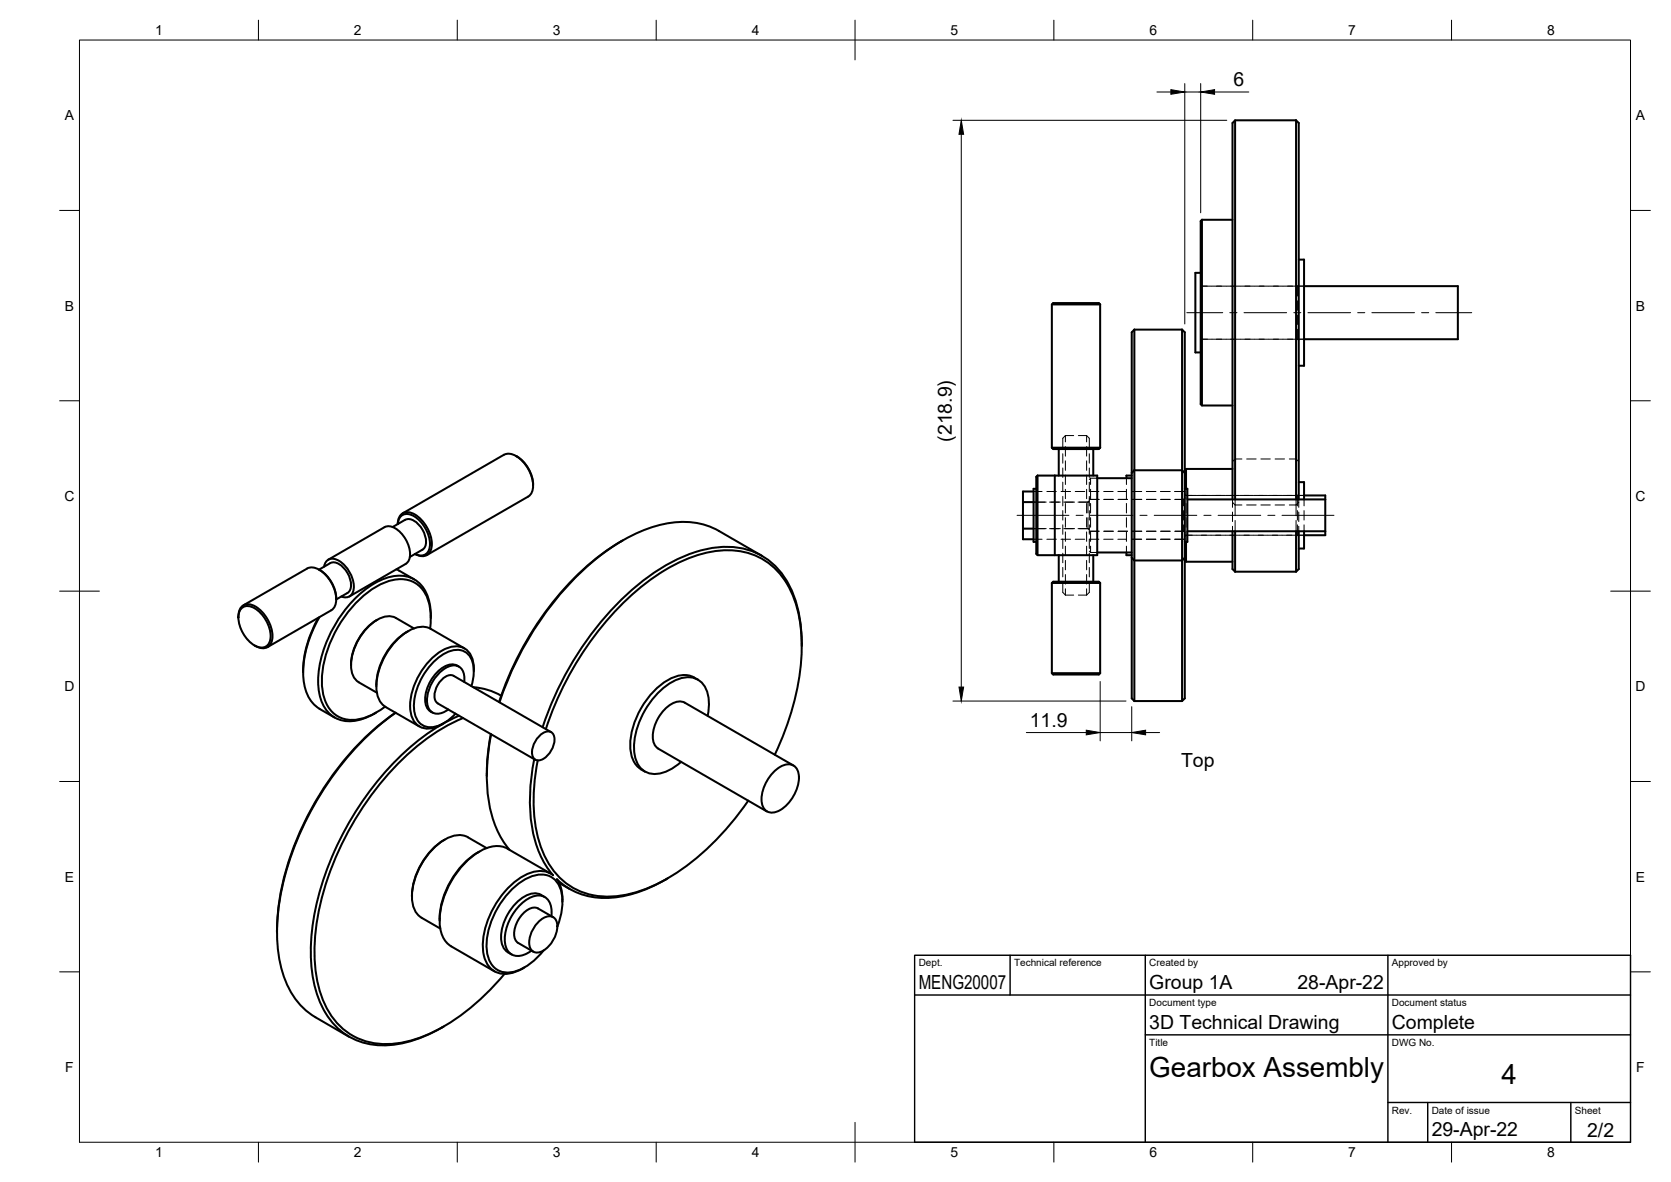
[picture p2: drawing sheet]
<svg xmlns="http://www.w3.org/2000/svg" width="420mm" height="297mm" viewBox="0 0 420 297" stroke-linecap="round" stroke-linejoin="round" font-family="sans-serif">
<!-- layer: Visible -->
<g fill="none" stroke="#000" stroke-width=".51">
<path d="M310.6 30.2v95.3M325.9 30.2l.7 .7v94.6M325.9 30.2v95.3M325.9 30.2h-15.3l-.7 .7v94.6M302.2 55.2l-.3 .4v44a2.86 2.86 0 0 0 .3 2.3h7.7M302.2 55.2v46.7M302.2 55.2h7.7M264.5 76.5h12.1M276.6 76.5l-.3-.3h-11.5l-.3 .3v36M276.6 76.5v36M301.9 68.6h-1.3v20h1.3M326.6 65.2h1.3v26.7h-1.3"/>
<path d="M327.9 71.9h38.7v13.3h-38.7M285.2 82.8l-.6 .7v35.3M285.2 82.8v35.4M285.2 82.8h12M297.2 82.8v35.4M297.2 82.8l.7 .7v35.3M129.8 114.6a8.7 8.7 0 0 1 4.2 7.4M260.9 119.5l-.3 .3v19.4l.3 .3h4.3M260.9 119.5v20M260.9 119.5h4.3M264.5 112.5h12.1M264.5 112.5l.3 .3h11.5l.3-.3"/>
<path d="M265.2 119.5h10.7v20h-10.7M265.2 119.5v20M266.2 112.8v6.7M274.9 112.8v6.7M284.6 118.8v21.4M284.6 119.5h-1.4v.7M285.2 118.2v58M285.2 118.2l-.6 .6M285.2 118.2h12M297.2 118.2v22.7M297.2 118.2l.7 .6M297.9 118.8v21.4"/>
<path d="M298.2 117.8v5M298.2 117.8l-.3 .4M298.2 117.8h11.7M98.7 132.4l3.2-1.8a2.94 2.94 0 0 1 3.3 1.2 5.8 5.8 0 0 1 1.7 5.5l-.7 .8M101 129.1a3.3 3.3 0 0 1 4 .7 9.2 9.2 0 0 1 3.5 7.7 2.52 2.52 0 0 1-1.6 2.2 2.52 2.52 0 0 1-2.6-.5 2.45 2.45 0 0 0 2.8 0 2.45 2.45 0 0 0 1-2.6 8.7 8.7 0 0 0-4.7-7.2 2.34 2.34 0 0 0-3.4 2.3 3.2 3.2 0 0 1 1-2.6zM106.2 138.1l-3.1 1.9M132.8 124.8l-25.5 14.7M132.8 124.8a3.7 3.7 0 0 0 1.1-4.1 9 9 0 0 0-5.2-6.6h-1.4l-.6 .2-25.4 14.7M156.6 135.8a68.8 68.8 0 0 0-25.3 27.1l-3.2 6.7-2.6 6.8M191.6 139.7l-10.9-6.3a20.5 20.5 0 0 0-17.3-.7 55.5 55.5 0 0 0-23.1 17.3 82.2 82.2 0 0 0-14.7 26.5M257.2 126.2v6.6M257.2 132.8v2.7h2.7"/>
<path d="M257.2 132.8h2.7M257.2 126.2h2.7M259.9 123.5h-2.7v2.7M260.6 122.8h-.7v13.4h.7M266.2 139.5v6.7M274.9 139.5v6.7M275.9 138.8h8.7M275.9 120.2h8.7M283.2 138.8v.7h1.4M297.9 122.8h.7v13.4h-.7M298.2 136.2v5M298.6 125.5h34.6"/>
<path d="M298.6 133.5h34.6M309.9 133.5v9.5l.7 .7M310.6 133.5v10.2M325.9 133.5v10.2M326.6 133.5v9.5l-.7 .7M326.6 121.2h1.3v4.3M327.9 133.5v4.3h-1.3M327.9 124.5h5.3v1M333.2 125.5v8M333.2 133.5v1h-5.3M59.9 154.9v.3M59.9 154.9a2.62 2.62 0 0 1 1.3-2.8 2.62 2.62 0 0 1 3 .3 9.2 9.2 0 0 1 4.3 8.3 2.53 2.53 0 0 1-1.7 2.1 2.53 2.53 0 0 1-2.6-.5l-.2-.1"/>
<path d="M60.9 152.7a3.1 3.1 0 0 1 3.8 .6 8.1 8.1 0 0 1 3.1 8 2.37 2.37 0 0 1-3.8 .9 8.6 8.6 0 0 1-4-7.8l.2-.7zM61.2 152.1l16-9.2a3.7 3.7 0 0 1 4.1 1.1 9 9 0 0 1 3.1 7.8l-.6 1.2-.5 .4-16.1 9.2M80 155.2a27.9 27.9 0 0 0-3.8 13.2M80.2 143.2l2.8-1.7a2.94 2.94 0 0 1 3.4 1.1 5.8 5.8 0 0 1 1.6 5.6l-.6 .8-2.9 1.7M80.2 143.2a8.8 8.8 0 0 1 4.3 7.1M80.3 155.1a26.1 26.1 0 0 0-3.8 16.9 8.6 8.6 0 0 0 3.9 6.1M81.5 142.4a2.28 2.28 0 0 1 1.5-1.9 2.28 2.28 0 0 1 2.4 .5 7.8 7.8 0 0 1 3.4 7.7 2.06 2.06 0 0 1-3 1.2M82.5 140.7l14.2-8.2a3.3 3.3 0 0 1 3.6 .9 7.2 7.2 0 0 1 2.5 7.5l-.8 .8-14.1 8.2M84.5 150.3v.3M94.8 155.8a14 14 0 0 0-6.5 11.4M99.7 143.1l4.5 2.5M102.2 158.9a16.7 16.7 0 0 0-7.6 13"/>
<path d="M102.6 158.6l-.4 .3M104.1 157.9l-4.6-2.6a4.9 4.9 0 0 0-5.1 .7 14 14 0 0 0-6 12.7 4 4 0 0 0 1.8 2.7M108.2 158a12.6 12.6 0 0 0-2.4-10.3 7.6 7.6 0 0 0-8.2-1.6 25.6 25.6 0 0 0-13.5 13 22.9 22.9 0 0 0-2.6 16.4 7.3 7.3 0 0 0 10 4.9 17.2 17.2 0 0 0 5.3-2.8M108.3 155.3a11.2 11.2 0 0 0-3.2-9.1 8.7 8.7 0 0 0-9.5-.4 29.9 29.9 0 0 0-14.1 17.1 21 21 0 0 0-.9 12.7 7.5 7.5 0 0 0 9.3 5.4 15.9 15.9 0 0 0 4.7-1.9M264.5 146.5h12.1M276.6 146.5l-.3-.3h-11.5l-.3 .3v22.7M276.6 146.5v22.7M284.6 140.2l.6 .7h12M284.6 140.2v35.3l.6 .7M297.2 140.9v35.3M297.9 140.9l.3 .3h11.7M297.9 140.2v35.3l-.7 .7h-12"/>
<path d="M297.9 140.2l-.7 .7M310.6 143.7h15.3M76.2 168.4v.6M80.3 178.1l3.8 2.2M90.2 171.5l4.6 2.6M94.6 171.9v.6M97 177.7l8.5 4.9M99.5 179.1a73.6 73.6 0 0 0-26.8 36.9 57.3 57.3 0 0 0-3.1 18.3M99.5 179.1a75.1 75.1 0 0 0-27.3 39 47.3 47.3 0 0 0-1.3 25.8 19.2 19.2 0 0 0 8.4 11.7l8.5 4.9M115.4 167.5a3.5 3.5 0 0 0-4.5 .6 9.8 9.8 0 0 0-3.8 9.2 2.86 2.86 0 0 0 1.6 1.8M115.4 179.9a59.3 59.3 0 0 0-24.1 21.3 72.1 72.1 0 0 0-13.1 35.4 30.3 30.3 0 0 0 4.6 19.4 16.9 16.9 0 0 0 17.1 6.4 34 34 0 0 0 11.7-4.4M116.7 171.4a3.5 3.5 0 0 0-1.9-4.1 5.6 5.6 0 0 0-5 2.5 9 9 0 0 0-2.2 7.8 2.74 2.74 0 0 0 4.4 1.2l.7-.5"/>
<path d="M116.8 162.9l-8.5-4.9a5.7 5.7 0 0 0-5.7 .6 17.4 17.4 0 0 0-7.9 15 5.3 5.3 0 0 0 2.3 4.1M118.5 172.4a8.4 8.4 0 0 0-.7-7.9 4.9 4.9 0 0 0-6.5 0 16.5 16.5 0 0 0-7.2 13.6 4.3 4.3 0 0 0 4.9 4.6 10.2 10.2 0 0 0 5.5-3.4M119 172.7a16.5 16.5 0 0 1 7 2.1M119.1 168.1v.6M119.2 168.1a5.4 5.4 0 0 0-3.2-5.5 8.4 8.4 0 0 0-7.8 3.2 17.3 17.3 0 0 0-5 12.8 4.6 4.6 0 0 0 6.9 4l1.5-.9M175.5 170.8a6.7 6.7 0 0 0-8.2 .5 20.8 20.8 0 0 0-8.8 16.6 6.5 6.5 0 0 0 3.7 6M177.9 179.9a9.4 9.4 0 0 0-1.3-8.2 5.7 5.7 0 0 0-7-.7 20.4 20.4 0 0 0-10.2 17.7 5.5 5.5 0 0 0 4.9 5.8 10 10 0 0 0 7-3.1M201.6 162.4a29.4 29.4 0 0 0-5.1-18.4 17.4 17.4 0 0 0-17.5-6.3 42.9 42.9 0 0 0-21.4 11.7 80.7 80.7 0 0 0-21.2 33.4M264.5 169.2h12.1M264.5 169.2l.3 .3h11.5l.3-.3M116.5 180.4a57.5 57.5 0 0 0-23.7 20.2 71.1 71.1 0 0 0-13.7 37.1 28.4 28.4 0 0 0 4.9 18.5 16.6 16.6 0 0 0 16.5 5.9 39.7 39.7 0 0 0 19-9.8 66.7 66.7 0 0 0 7.4-7.6M123.4 184.5l-.7 5.1-.3 5.4"/>
<path d="M123.5 184.5a42.2 42.2 0 0 0 .8 22.5 21.5 21.5 0 0 0 3.8 6.6M134.3 190.8a42.1 42.1 0 0 0 .9 22.6 20.9 20.9 0 0 0 3.9 6.5 6.8 6.8 0 0 0-7.9 .4 21.7 21.7 0 0 0-9.7 18.7 5.7 5.7 0 0 0 5.6 5.7 9.2 9.2 0 0 0 4.3-1.3M135.2 191.1a41.4 41.4 0 0 0 .9 22 17.4 17.4 0 0 0 19.9 12 42.7 42.7 0 0 0 22-12l5.3-5.5 4.9-6.4M135.5 185.1a2.54 2.54 0 0 1 3.3-1 3.7 3.7 0 0 1-.2 4.5l-.4 .6a3.5 3.5 0 0 1-3.4 1.8 2.54 2.54 0 0 1-.8-3.3l.6-1.4zM137.3 183.2a77.3 77.3 0 0 1 26.4-37.6 34.5 34.5 0 0 1 18.9-7.3 17.1 17.1 0 0 1 16.8 11.4 41.4 41.4 0 0 1 1 23.7l-1.2 4.6-1.5 4.6-2.9 7M138.6 184l-24.5-14.2a3.5 3.5 0 0 0-4 2.3 3.5 3.5 0 0 0 0 4.6l24.5 14.2M194.7 193.8a4.6 4.6 0 0 1 4.5-1.6 3.6 3.6 0 0 1 1.6 4.1 10.1 10.1 0 0 1-5.5 7.7 2.77 2.77 0 0 1-2.9-.4 2.77 2.77 0 0 1-.9-2.7 10.5 10.5 0 0 1 3.2-7.1zM199.5 192.4l-27.3-15.8a4.1 4.1 0 0 0-4.8 1.4 9.5 9.5 0 0 0-3 8.6l.6 1.1 .5 .4 27.3 15.8M111.8 211a17.6 17.6 0 0 0-8.2 14.3M120.1 214.3a21.1 21.1 0 0 0-9.6 16.5M120.5 214l-.4 .3M122.4 213.1l-4.7-2.7a6.7 6.7 0 0 0-7.3 1.6 18.2 18.2 0 0 0-6.8 13.8 5.6 5.6 0 0 0 2.4 4.8l4.7 2.7"/>
<path d="M127.6 213.3l10.9 6.2M127.6 213.3a7.7 7.7 0 0 0-8.1 1.4 21.9 21.9 0 0 0-8.9 17.9 6.5 6.5 0 0 0 2.9 5.2M110.5 230.8v.6M113.5 237.8l10.8 6.3M127.7 239.3l1 .6M135.3 228.3l3.8 2.2M135.3 228.3a3.4 3.4 0 0 0-3.8 1.3 6.7 6.7 0 0 0-2 6.5l.8 .9 3.8 2.1M135.4 231.7a3.3 3.3 0 0 1 3.7-1.2 3.3 3.3 0 0 1 .8 3.8 7 7 0 0 1-4.7 5.1 2.1 2.1 0 0 1-2.1-2.5l.4-2.4 .8-1.5zM137 225.4a4.2 4.2 0 0 0-5.5 .1 12.5 12.5 0 0 0-5.4 11.3 3.5 3.5 0 0 0 1.6 2.5M138.6 230.2a4.7 4.7 0 0 0-1.8-4.9 5.4 5.4 0 0 0-5.6 1.8 12.3 12.3 0 0 0-4.2 10.3 3.3 3.3 0 0 0 5 2.4l1.6-.9M140.1 232.9a13.2 13.2 0 0 0 .3-10.7 5.2 5.2 0 0 0-6.6-2 19.6 19.6 0 0 0-10.9 13.4 10.7 10.7 0 0 0 .8 8.9 5.4 5.4 0 0 0 6.9 1.3 16.1 16.1 0 0 0 6.1-5M140.5 221.9l2.7 1.5"/>
<path d="M167.9 220.7a30 30 0 0 1-18.2 4.8 16.4 16.4 0 0 1-9.7-4.5 9 9 0 0 1 1.4 5.6M131.9 243.1l-.5 .3"/>
</g>
<!-- layer: Hidden -->
<g fill="none" stroke="#000" stroke-width=".25">
<path d="M301.9 71.9h2.8M301.9 71.6l.3 .3M304.8 71.9h3.5M308.3 71.9h3.5M311.9 71.9h3.5M315.5 71.9h3.5M319.1 71.9h3.5M322.6 71.9h5.3M326.2 79.2v2.3M326.2 75.6v2.4M326.6 71.6l-.4 .3v2.5M301.9 85.2h2.8"/>
<path d="M302.2 85.2l-.3 .4M304.8 85.2h3.5M308.3 85.2h3.5M311.9 85.2h3.5M315.5 85.2h3.5M319.1 85.2h3.5M322.6 85.2h2.4M323.7 85.2h2.5l.4 .4M326.2 85.2h1.7M326.2 82.7v2.5M267.2 114v2.4M267.2 117.6v2.4"/>
<path d="M267.9 119.4v2.4M267.9 115.8v2.4M267.9 112.2v2.4M267.9 109.5v1.5M267.9 109.5l-.7 .6v2.7M267.9 109.5h2.1M271.1 109.5h2.1M273.2 109.5l.7 .6v2.7M273.2 109.5v1.5M273.2 112.2v2.4M273.2 115.8v2.4M273.2 119.4v2.4"/>
<path d="M273.9 117.6v2.4M273.9 114v2.4M312.3 115.3h-1.7l-.7 .7M313.5 115.3h2.3M317 115.3h2.4M320.6 115.3h2.4M324.2 115.3h1.7l.7 .7M259.9 132.8h3.2M259.9 126.2h3.2M259.9 123.5h2.1M259.9 135.5h2.1M260.6 125.8l.3 .4"/>
<path d="M260.9 132.8l-.3 .4M263.2 123.5h2.4M263.2 135.5h2.4M263.9 132.8h2.7M263.9 126.2h2.7M266.8 123.5h2.4M266.8 135.5h2.4M267.2 121.2v2.4M267.2 124.7v2.4M267.2 128.3v2.4M267.2 131.9v2.4M267.2 135.5v2.3"/>
<path d="M267.2 139v2.4M267.5 132.8h2.7M267.5 126.2h2.7M267.9 137.3v2.3M267.9 133.7v2.3M267.9 130.1v2.4M267.9 126.5v2.4M267.9 123v2.3M270.4 123.5h2.4M270.4 135.5h2.4M271.1 132.8h2.8M271.1 126.2h2.8"/>
<path d="M273.2 123v2.3M273.2 126.5v2.4M273.2 130.1v2.4M273.2 133.7v2.3M273.2 137.3v2.3M273.6 130.1v2.7l.3 .4M273.9 125.8l-.3 .4v2.7M273.9 139v2.4M273.9 135.5v2.3M273.9 131.9v2.4M273.9 128.3v2.4M273.9 124.7v2.4"/>
<path d="M273.9 121.2v2.4M273.9 133.5h2.5M273.9 125.5h2.5M273.9 125.2l.3 .3M273.9 138.5l.3 .3M273.9 123.5h2.4M273.9 135.5h2.4M274.2 137.3v1.5M274.2 133.7v2.3M274.2 130.1v2.4M274.2 126.5v2.4M274.2 123v2.3"/>
<path d="M274.2 120.2v1.6M274.2 133.5l-.3 .3M274.2 120.2l-.3 .3M274.2 138.8h1.7M274.2 120.2h1.7M277.5 123.5h2.4M277.5 135.5h2.4M277.6 133.5h2.3M277.6 125.5h2.3M281.1 123.5h2.1M281.1 135.5h2.1M281.1 133.5h2.4"/>
<path d="M281.1 125.5h2.4M283.2 137.3v1.5M283.2 133.7v2.3M283.2 130.1v2.4M283.2 126.5v2.4M283.2 123v2.3M283.2 120.2v1.6M284.6 123.5h2.5M284.6 135.5h2.5M284.7 133.5h2.4M284.7 125.5h2.4M288.2 123.5h2.4"/>
<path d="M288.2 135.5h2.4M288.3 133.5h2.4M288.3 125.5h2.4M291.8 123.5h2.4M291.8 135.5h2.4M291.8 133.5h2.4M291.8 125.5h2.4M295.4 123.5h2.5M295.4 135.5h2.5M295.4 125.5h2.5M297.6 131.9v1.6M297.6 128.3v2.4"/>
<path d="M297.9 125.2a2.29 2.29 0 0 0-.3 1.9M297.9 133.5h-2.5h2.2l.3 .3M297.9 124.2l.3 .3M297.9 134.5h3M297.9 124.5h3M298.2 133.7v2.5M298.2 130.1v2.4M298.2 126.5v2.4M298.2 122.8v2.5M298.2 134.5l-.3 .3M301 134.5h3.5M301 124.5h3.5"/>
<path d="M304.5 134.5h3.6M304.5 124.5h3.6M308.1 134.5h3.5M308.1 124.5h3.5M309.9 126.2v1.3M309.9 128.7v2.4M309.9 132.3v1.2M309.9 125.5v.7M309.9 126.2l.7 .7M310.6 130.8v2.7M310.6 126.9v2.7M310.6 125.5v1.4"/>
<path d="M310.6 126.9h1.7M311.7 134.5h3.5M311.7 124.5h3.5M313.5 126.9h2.3M315.3 134.5h3.5M315.3 124.5h3.5M317 126.9h2.4M318.9 134.5h3.4M318.9 124.5h3.4M320.6 126.9h2.4M322.4 134.5h5.5M322.4 124.5h5.5"/>
<path d="M324.2 126.9h1.7M325.9 126.9v2.7M325.9 130.8v2.7M325.9 125.5v1.4M326.2 131.9v.8a2.42 2.42 0 0 0 .4 2.1M326.2 128.3v2.4M326.6 132.3v1.2M326.6 128.7v2.4M326.6 126.2v1.3M326.6 124.2a2.44 2.44 0 0 0-.4 2.1v.8M326.6 125.5v.7M326.6 126.2l-.7 .7"/>
<path d="M327.9 125.5v1.6M327.9 128.3v2.4M327.9 131.9v1.6M267.2 142.6v2.4M267.2 146.2v2.7l.7 .6M267.9 148v1.5M267.9 144.4v2.4M267.9 140.8v2.4M267.9 149.5h2.1M271.1 149.5h2.1M273.2 140.8v2.4M273.2 144.4v2.4"/>
<path d="M273.2 148v1.5M273.9 146.2v2.7l-.7 .6M273.9 142.6v2.4"/>
</g>
<!-- layer: Border -->
<g fill="none" stroke="#000" stroke-width=".25">
<path d="M20 10.1h390v276.9h-390zM65 5.1v5M115 5.1v5M165 5.1v5M215 5.1v10M265 5.1v5M315 5.1v5M365 5.1v5M15 52.9h5M410 52.9h5M15 100.7h5M410 100.7h5"/>
<path d="M15 148.6h10M405 148.6h10M15 196.4h5M410 196.4h5M15 244.2h5M410 244.2h5M65 287v5M115 287v5M165 287v5M215 282.1v9.9M265 287v5M315 287v5"/>
<path d="M365 287v5"/>
</g>
<!-- layer: TitleBlock -->
<path d="M230 240.1h180v46.9h-180zM230 250h180M254 240.1v9.9M288 240.1v46.9M349 240.1v46.9M288 260.1h122M349 277.1h61M359 277.1v9.9M395 277.1v9.9" fill="none" stroke="#000" stroke-width=".36"/>
<!-- layer: Dimensions -->
<g fill="none" stroke="#000" stroke-width=".25">
<path d="M239.6 30.2h68.9M241.7 33.7v139M290.9 23.1h3.5M297.9 21v60.4M297.9 23.1h4M301.9 21v32.5M305.4 23.1h8.6M239.6 176.2h43.5M276.6 171.3v14.9M284.6 177.6v8.6M258.1 184.1h15M276.6 184.1h8"/>
<path d="M288.1 184.1h3.5"/>
</g>
<path d="M241.7 30.2l.6 3.5h-1.2zM294.4 22.5l3.5 .6-3.5 .6zM301.9 23.1l3.5-.6v1.2zM241.1 172.7h1.2l-.6 3.5zM273.1 183.5l3.5 .6-3.5 .6zM284.6 184.1l3.5-.6v1.2z" fill="#000" stroke="#000" stroke-width=".25"/>
<!-- layer: Center Lines -->
<g fill="none" stroke="#000" stroke-width=".25">
<path d="M298.4 78.6h9M309.2 78.6h1.8M312.8 78.6h10.7M325.3 78.6h1.8M328.9 78.6h10.7M341.4 78.6h1.8M345 78.6h10.7M357.4 78.6h1.8M361 78.6h9.1M255.7 129.5h13.1M270.6 129.5h1.8M274.1 129.5h10.8"/>
<path d="M286.6 129.5h1.8M290.2 129.5h10.7M302.7 129.5h1.8M306.3 129.5h10.7M318.8 129.5h1.8M322.3 129.5h13.1"/>
</g>
<g font-size="7">
<text x="289" y="270.6">Gearbox Assembly</text>
<text x="377.5" y="272.3">4</text>
</g>
<g font-size="4.9">
<text x="310.1" y="21.7">6</text>
<text x="239.3" y="111" transform="rotate(-90 239.3 111)">(218.9)</text>
<text x="258.9" y="182.6">11.9</text>
<text x="297" y="192.7">Top</text>
<text x="231" y="248.5">MENG20007</text>
<text x="289" y="248.5">Group 1A</text>
<text x="326.2" y="248.5">28-Apr-22</text>
<text x="289" y="258.6">3D Technical Drawing</text>
<text x="350" y="258.6">Complete</text>
<text x="360" y="285.5">29-Apr-22</text>
<text x="399.1" y="285.7">2/2</text>
</g>
<g font-size="3.5">
<text x="39" y="8.8">1</text>
<text x="89" y="8.8">2</text>
<text x="139" y="8.8">3</text>
<text x="189" y="8.8">4</text>
<text x="239" y="8.8">5</text>
<text x="289" y="8.8">6</text>
<text x="339" y="8.8">7</text>
<text x="389" y="8.8">8</text>
<text x="16.3" y="30.2">A</text>
<text x="411.3" y="30.2">A</text>
<text x="16.3" y="78">B</text>
<text x="411.3" y="78">B</text>
<text x="16.2" y="125.9">C</text>
<text x="411.2" y="125.9">C</text>
<text x="16.2" y="173.7">D</text>
<text x="411.2" y="173.7">D</text>
<text x="16.3" y="221.6">E</text>
<text x="411.3" y="221.6">E</text>
<text x="16.4" y="269.4">F</text>
<text x="411.4" y="269.4">F</text>
<text x="39" y="290.8">1</text>
<text x="89" y="290.8">2</text>
<text x="139" y="290.8">3</text>
<text x="189" y="290.8">4</text>
<text x="239" y="290.8">5</text>
<text x="289" y="290.8">6</text>
<text x="339" y="290.8">7</text>
<text x="389" y="290.8">8</text>
</g>
<g font-size="2.5">
<text x="231" y="242.9">Dept.</text>
<text x="255" y="242.9">Technical reference</text>
<text x="289" y="242.9">Created by</text>
<text x="350" y="242.9">Approved by</text>
<text x="289" y="252.8">Document type</text>
<text x="350" y="252.8">Document status</text>
<text x="289" y="262.9">Title</text>
<text x="350" y="262.9">DWG No.</text>
<text x="350" y="279.9">Rev.</text>
<text x="360" y="279.9">Date of issue</text>
<text x="396" y="279.9">Sheet</text>
</g>
</svg>
